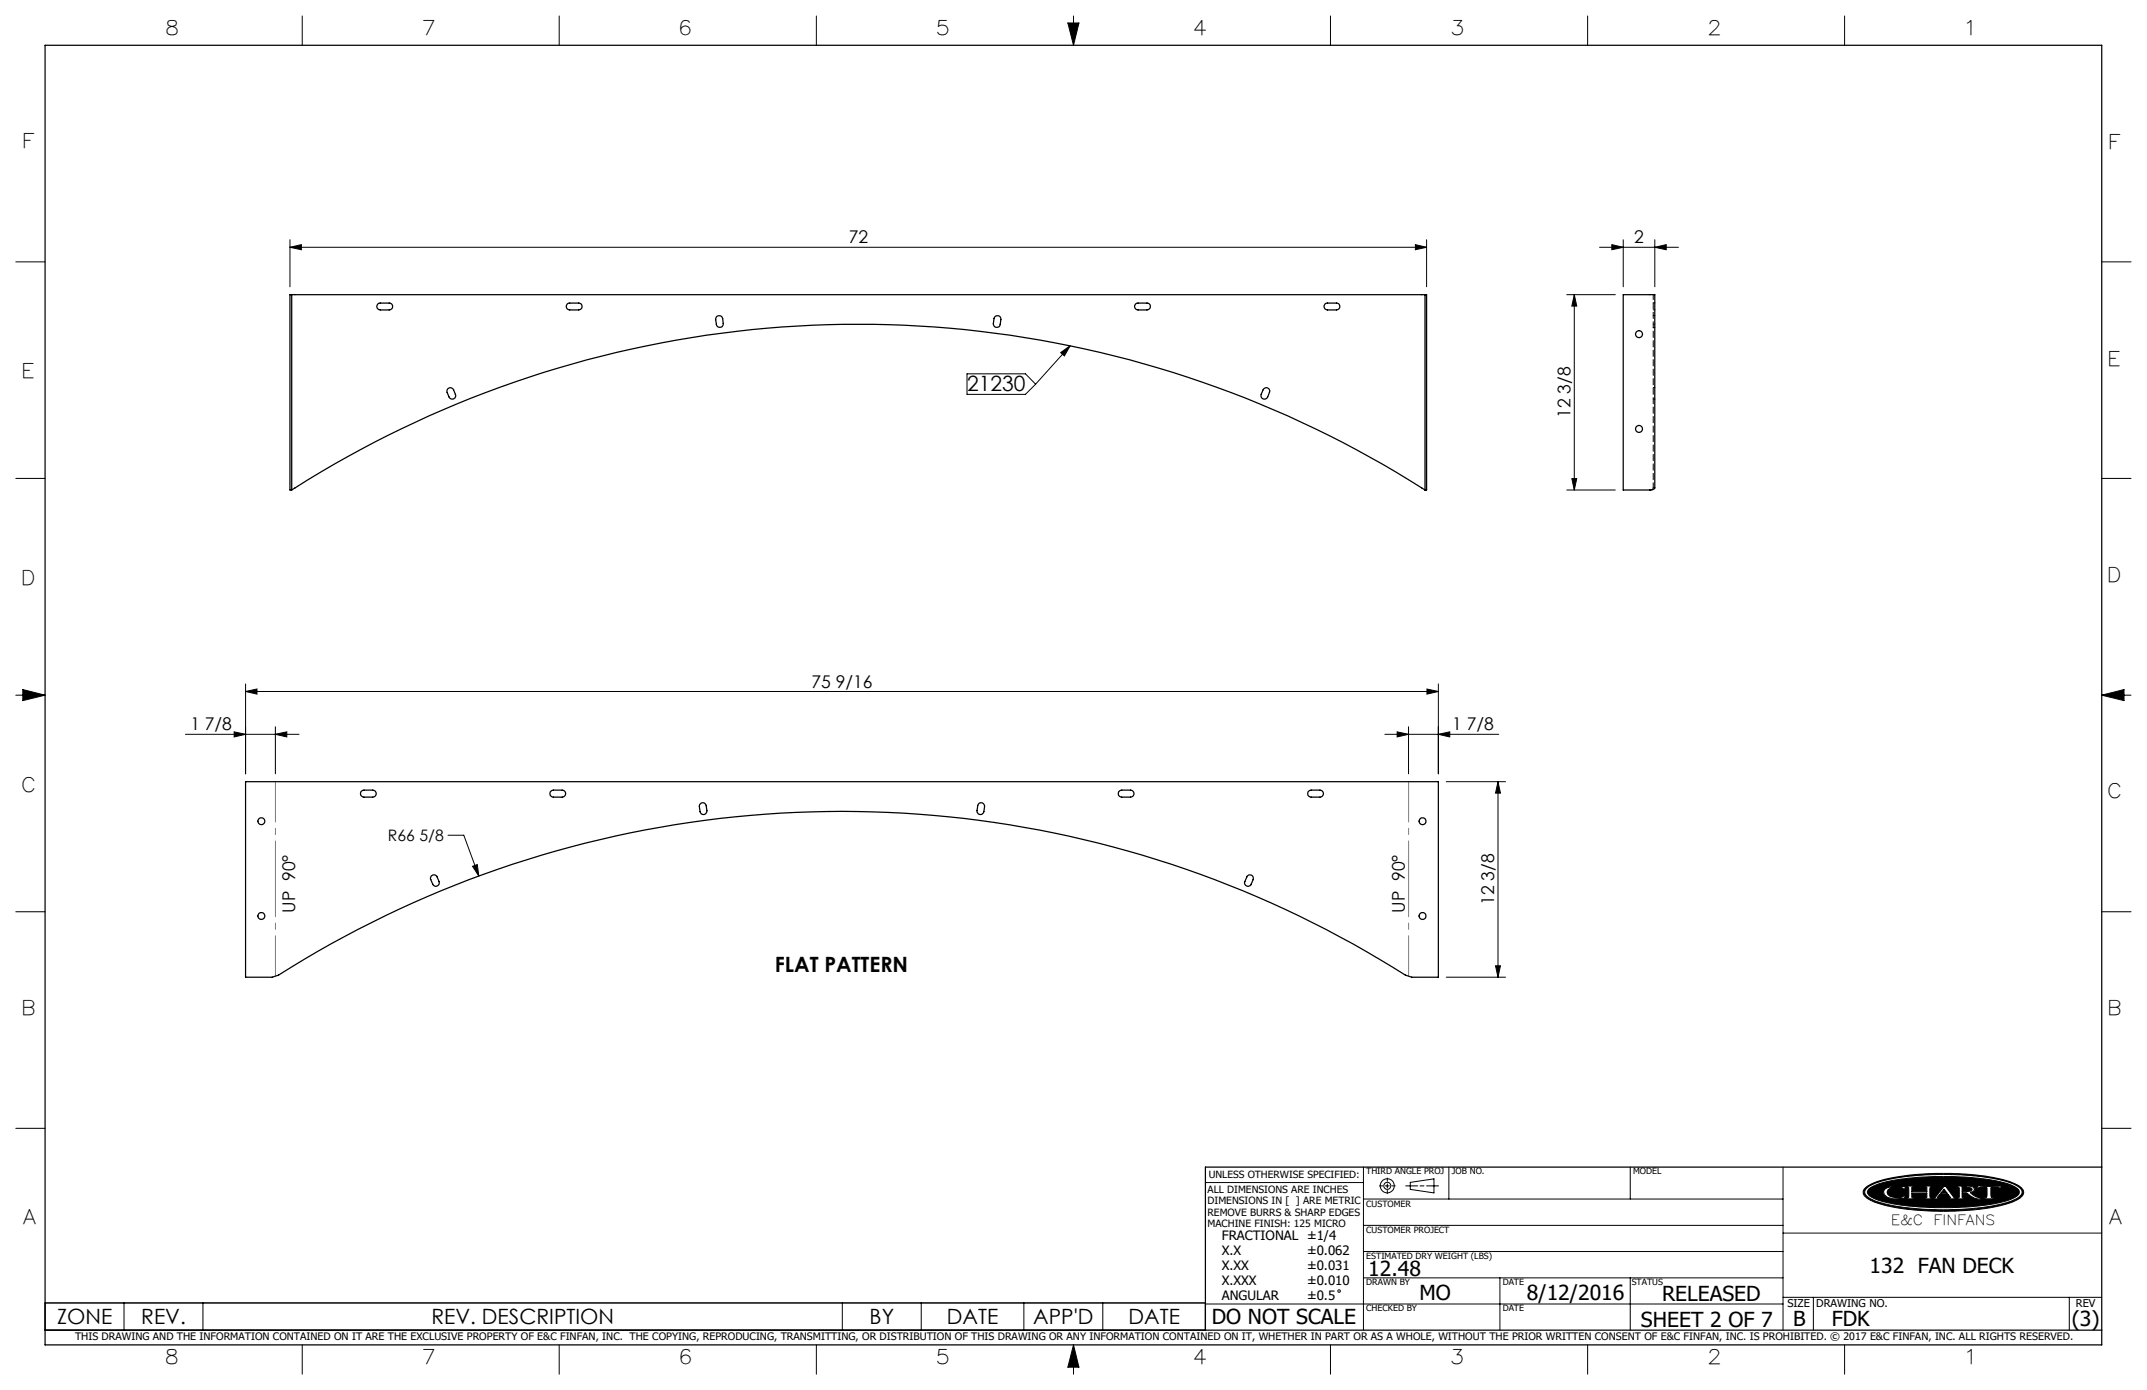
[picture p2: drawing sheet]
<svg xmlns="http://www.w3.org/2000/svg" width="432mm" height="279mm" viewBox="0 0 432 279" stroke-linecap="round" stroke-linejoin="round" font-family="sans-serif">
<g fill="none" stroke="#000" stroke-width=".2">
<path d="M60.8 3.2v5.9M112.5 3.2v5.9M164.2 3.2v5.9M214.8 4.6h2.2l-1.1 4.5zM215.9 3.2v5.9M267.6 3.2v5.9M319.3 3.2v5.9M371 3.2v5.9M3.2 52.6h5.9M58.3 49.7l2.3-.5v1zM58.3 48.2v9.4M58.3 49.7h228.6"/>
<path d="M284.7 49.2l2.2 .5-2.2 .5zM286.9 48.2v9.4M315.1 59.2h9.8M316.6 59.2l.5 2.3h-1zM316.6 59.2v39.3M321.7 49.7h15.9M324.2 49.2l2.3 .5-2.3 .5zM326.5 48.2v9.4M332.8 49.7l2.3-.5v1zM332.8 48.2v9.4M422.7 52.6h5.9M194.5 75.1h11.7l2.1 2.1-2.1 2.1h-11.7z"/>
<path d="M213.3 70.9l1.9-1.4-1.1 2zM215.2 69.5l-6.9 7.7M3.2 96.2h5.9M315.1 98.5h9.8M316.1 96.2h1l-.5 2.3zM422.7 96.2h5.9M3.2 139.7h5.9M4.6 138.6l4.5 1.1-4.5 1.1zM49.4 139l2.3-.5v1zM49.4 137.5v18M49.4 139h239.9M287 138.5l2.3 .5-2.3 .5z"/>
<path d="M289.3 137.5v18M422.7 139.7h5.9M422.7 139.7l4.5-1.1v2.2zM37.3 147.6h22.8M47.1 147.1l2.3 .5-2.3 .5zM55.4 147.6l2.3-.5v1zM55.4 146.1v9.4M278.5 147.6h22.9M281 147.1l2.3 .5-2.3 .5zM283.3 146.1v9.4M289.3 147.6l2.3-.5v1zM290.9 157.1h11.9"/>
<path d="M301.3 157.1l.5 2.3h-1zM301.3 157.1v39.3M90.1 167.9h3.2l3 8.2M95 174.1l1-.3 .3 2.3zM3.2 183.3h5.9M290.9 196.4h11.9M300.8 194.1h1l-.5 2.3zM422.7 183.3h5.9M3.2 226.8h5.9M242.4 237.7h31.8M274.2 234.6v32.8M277.4 238.4h.7"/>
<path d="M278.6 238.4h.8M279 236.8v.7M279 238v.8M279 239.3v.6M279.9 238.4h.7M282.7 238.4h2.4M283.6 237.7l4.8-.7v2.8l-4.8-.7zM285.6 238.4h.8M286.9 238.4h2.4M291.4 234.6v6.4M327.9 234.6v6.4M358.6 234.6v32.8"/>
<path d="M375.3 238.7a16.2 16.2 0 0 1 7.4-2.3 55.4 55.4 0 0 1 21.3 1.1l1.9 .8a1.36 1.36 0 0 1 1.1 1.1 1.36 1.36 0 0 1-.7 1.4 23 23 0 0 1-9.9 2.4l-.5 .1a53.3 53.3 0 0 1-18.2-1.4 4.1 4.1 0 0 1-3-2 1.17 1.17 0 0 1 .6-1.2zM375.4 238.9a12.3 12.3 0 0 1 6-2.1 59.4 59.4 0 0 1 22.1 .7 4.5 4.5 0 0 1 3.1 1.9 1.36 1.36 0 0 1-.9 1.5 27.8 27.8 0 0 1-10.4 2.1l-1.1 .1a48.8 48.8 0 0 1-17.3-1.8l-1.5-.9a.94 .94 0 0 1 0-1.5zM375.8 239a15.4 15.4 0 0 1 7.6-2.1l3.6-.3 3.3-.1a44.5 44.5 0 0 1 14.2 1.7l.8 .4a1.03 1.03 0 0 1 .8 1 1.03 1.03 0 0 1-.8 1 25.5 25.5 0 0 1-9.5 2l-5 .1a43.6 43.6 0 0 1-13.5-1.6l-1.3-.8a.79 .79 0 0 1-.2-1.3zM379 239.1a5 5 0 0 1 3.5-.6h.7l-.2 .6-.5-.4a3.4 3.4 0 0 0-2.8 .4l-.2 .5 .2 .5a3.1 3.1 0 0 0 2.8 .5l.4-.3h.3l-.2 .5-.7 .1a3.6 3.6 0 0 1-3.3-.8l-.2-.6zM383.5 238.4h1.6v.2l-.6 .1v.8h3v-.8l-.5-.1v-.2h1.5v.2l-.3 .1-.1 .4 .1 1.5v.1l.3 .1v.2h-1.5v-.2h.4l.1-.2v-.8h-3v.8l.1 .2h.5v.2h-1.6v-.2l.3-.1 .1-.1v-1.5v-.4l-.4-.1zM391 239l.6 .9h-1.3zM391 238.4h.3l1.7 2.3 .5 .1v.2h-1.6v-.2l.4-.1-.5-.6h-1.7l-.5 .7h.6v.2h-1.5v-.2l.5-.1zM393.6 238.4h2.3l.9 .2 .3 .4-.2 .5-.7 .2 1.2 .9 1.1 .2v.2a4.2 4.2 0 0 1-2.9-1.1l-1-.1v.9l.6 .1v.2h-1.6v-.2h.3l.2-.2v-1.8l-.5-.2zM394.6 238.6h.9l.9 .2 .2 .3-.2 .3-1.8 .1zM397.9 238.3l1 .2 3.7-.1-.3 .5h-.2l-.1-.2h-1.6l.1 1.9 .6 .2v.2h-2.2v-.2l.7-.2v-1.8l-1.6-.1-.2 .2h-.3zM402.1 238.9h.1M422.7 226.8h5.9"/>
<path d="M274.2 256.9h84.4M274.2 251.6h84.4M274.2 246.3h84.4M274.2 241h84.4M301.7 256.9v10.5M327.9 256.9v10.5M358.6 247.9h64.1M9.1 261.9h233.3v5.5h-233.3zM24.9 261.9v5.5M40.8 261.9v5.5M60.8 270.3v5.9M112.5 270.3v5.9"/>
<path d="M164.2 270.3v5.9M169.4 261.9v5.5M185.3 261.9v5.5M205.9 261.9v5.5M215.9 270.3v5.9M215.9 270.3l1.1 4.5h-2.2zM221.8 261.9v5.5M242.4 262.1h116.2M267.6 270.3v5.9M319.3 270.3v5.9M358.6 260.8h64.1M364.7 260.8v6.6"/>
<path d="M371 270.3v5.9M416.2 260.8v6.6"/>
<circle cx="279" cy="238.4" r=".71"/>
<circle cx="279" cy="238.4" r="1.41"/>
<circle cx="269.3" cy="259.5" r=".25"/>
</g>
<g fill="none" stroke="#000" stroke-width=".25">
<path d="M9.1 9.1h413.6v261.2h-413.6zM58.7 59.2h227.9M58.7 59.2h-.4v39.3h.4M58.7 59.2v39.3M286.6 59.2h.3v39.3h-.3M286.6 59.2v39.3M326.5 59.2h6.3v38.9l-.2 .3-.6 .1h-5.5zM76 61.1l.3-.2h2a.69 .69 0 0 1 .7 .7 .69 .69 0 0 1-.7 .7h-1.8a.71 .71 0 0 1-.7-.4 .71 .71 0 0 1 .2-.8zM90.1 78.1l.4-.2 .5 .2 .6 1.2a.69 .69 0 0 1-.4 .9 .69 .69 0 0 1-.9-.4l-.4-1.1zM114.1 61.1l.3-.2h2a.69 .69 0 0 1 .7 .7 .69 .69 0 0 1-.7 .7h-1.8a.71 .71 0 0 1-.7-.4 .71 .71 0 0 1 .2-.8zM144.2 63.6a.73 .73 0 0 1 1.1 .4l.2 1a.69 .69 0 0 1-.6 .8 .69 .69 0 0 1-.8-.6l-.2-1.2zM200.2 63.6a.7 .7 0 0 1 .8-.1 .7 .7 0 0 1 .3 .7l-.1 1a.69 .69 0 0 1-.8 .6 .69 .69 0 0 1-.6-.8l.2-1.1z"/>
<path d="M228.4 61.1l.3-.2h2a.69 .69 0 0 1 .7 .7 .69 .69 0 0 1-.7 .7h-1.8a.71 .71 0 0 1-.7-.4 .71 .71 0 0 1 .2-.8zM254.2 78.1a.69 .69 0 0 1 .9 0 .69 .69 0 0 1 .2 .8l-.3 .9a.7 .7 0 0 1-1 .4 .7 .7 0 0 1-.4-.9zM266.5 61.1l.3-.2h2a.69 .69 0 0 1 .7 .7 .69 .69 0 0 1-.7 .7h-1.8a.71 .71 0 0 1-.7-.4 .71 .71 0 0 1 .2-.8zM58.7 98.5a211.7 211.7 0 0 1 227.9 0M331.8 98.5h.1M49.4 157.1h239.9v39.3h-5.4l-1.3-.4a211.5 211.5 0 0 0-226.6 0l-1.2 .4h-5.4zM72.7 159l.5-.2h1.8a.71 .71 0 0 1 .7 .7 .71 .71 0 0 1-.7 .7h-1.8a.69 .69 0 0 1-.7-.4 .69 .69 0 0 1 .2-.8zM110.7 159.2l.6-.4h1.8a.71 .71 0 0 1 .7 .7 .71 .71 0 0 1-.7 .7h-1.8a.71 .71 0 0 1-.6-1zM225.1 159l.5-.2h1.8a.71 .71 0 0 1 .7 .7 .71 .71 0 0 1-.7 .7h-1.8a.69 .69 0 0 1-.7-.4 .69 .69 0 0 1 .2-.8zM263.2 159l.5-.2h1.8a.71 .71 0 0 1 .7 .7 .71 .71 0 0 1-.7 .7h-1.8a.69 .69 0 0 1-.7-.4 .69 .69 0 0 1 .2-.8zM86.7 176.1a.71 .71 0 0 1 1.2 .2l.4 .9a.69 .69 0 0 1-.4 .9 .69 .69 0 0 1-.9-.4l-.4-1.1zM140.9 161.5a.67 .67 0 0 1 1.1 .5l.2 .9a.69 .69 0 0 1-.6 .8 .69 .69 0 0 1-.8-.6l-.1-1.1z"/>
<path d="M196.9 161.5a.69 .69 0 0 1 .8-.1 .69 .69 0 0 1 .3 .7l-.1 1a.69 .69 0 0 1-.8 .6 .69 .69 0 0 1-.6-.8l.2-1.1zM250.8 176.1a.7 .7 0 0 1 .9-.2 .7 .7 0 0 1 .3 .9l-.4 .9a.69 .69 0 0 1-.9 .4 .69 .69 0 0 1-.3-.9zM422.7 234.6h-180.3v32.8M9.1 267.4h413.6"/>
<circle cx="329.6" cy="67.2" r=".7"/>
<circle cx="329.6" cy="86.2" r=".7"/>
<circle cx="52.6" cy="165.1" r=".7"/>
<circle cx="286.1" cy="165.1" r=".7"/>
<circle cx="52.6" cy="184.1" r=".7"/>
<circle cx="286.1" cy="184.1" r=".7"/>
</g>
<g fill="#000">
<path d="M383.5 238.4v.2h.3l.1 .2v1.8l-.1 .1-.3 .1v.2h1.6v-.2h-.5l-.1-.2v-.8h3v.9l-.5 .1v.2h1.5v-.2l-.3-.1-.1-.2v-1.6l.1-.3h.3v-.2h-1.5v.2l.5 .1v.8h-3v-.8l.6-.1v-.2zM391 238.4l-1.8 2.3-.5 .1v.2h1.5v-.2h-.6l.5-.7h1.7l.5 .6-.4 .1v.2h1.6v-.2l-.5-.1-1.7-2.3zM393.6 238.4v.2l.5 .2v1.8l-.2 .2h-.3v.2h1.6v-.2l-.6-.1v-.9l1 .1a3.7 3.7 0 0 0 2.9 1.1v-.2a3.4 3.4 0 0 1-2.3-1.1 .68 .68 0 0 0 .8-.2 .68 .68 0 0 0 0-.8l-.7-.3zM397.9 238.3l-.4 .6h.3l.2-.2 1.6 .1v1.8l-.2 .2h-.5v.2h2.2v-.2h-.5l-.2-.3v-1.7l1.6-.1 .1 .2h.2l.3-.5-4 .1zM375.8 239a13.3 13.3 0 0 1 6.5-2l2.7-.3 3.8-.2 7.5 .2a24.3 24.3 0 0 1 9.1 2 1.01 1.01 0 0 1 .7 .9 1.01 1.01 0 0 1-.7 1 21.9 21.9 0 0 1-8.6 1.9l-3.9 .2h-4.1l-3.8-.2a21.2 21.2 0 0 1-8.8-2l-.4-.3-.2-.5zM379.1 239a1.04 1.04 0 0 0 .7 1.7 7 7 0 0 0 3.2 .1l.2-.5h-.3l-.5 .4a2.56 2.56 0 0 1-2.8-.8 1.28 1.28 0 0 1 1.4-1.3h.2a1.49 1.49 0 0 1 1.4 .2l.4 .3 .2-.6h-.6a4.7 4.7 0 0 0-3.5 .5zM375.3 238.7a17.5 17.5 0 0 1 7.8-2.4l5.1-.4h4.8a34.5 34.5 0 0 1 12.5 2.2l.4 .2a1.36 1.36 0 0 1 .9 2 9.1 9.1 0 0 1-5.1 2.2l-.4 .1a58.1 58.1 0 0 1-23.1-.6 5.6 5.6 0 0 1-3.4-1.9v-.8zM375.3 238.9a1.14 1.14 0 0 0 .6 1.9 24 24 0 0 0 9.3 2.1l4.6 .3 3.7-.1a33.7 33.7 0 0 0 11.9-2.1l.4-.2a1.19 1.19 0 0 0 .9-1.2 1.19 1.19 0 0 0-.9-1.1 21.6 21.6 0 0 0-8.8-2.1l-5.1-.3-4.7 .1a30.2 30.2 0 0 0-11.1 2.1z" fill-rule="evenodd"/>
<path d="M215.9 270.3l-1.1 4.5h2.2zM214.8 4.6h2.2l-1.1 4.5zM4.6 138.6l4.5 1.1-4.5 1.1zM422.7 139.7l4.5-1.1v2.2zM391 239l-.7 .9h1.3zM394.6 238.6v.9l1.7-.1a.38 .38 0 0 0 .3-.4 .38 .38 0 0 0-.5-.3z" fill-rule="evenodd"/>
</g>
<path d="M55.4 157.1v39.1M283.3 157.1v39.1" fill="none" stroke="#808080" stroke-width=".2" stroke-dasharray="15.2 1.3 1.3 1.3" stroke-dashoffset="7.1"/>
<g fill="#000">
<path d="M213.3 70.9l1.9-1.4-1.1 2zM95 174.1l1-.3 .3 2.3z"/>
<path d="M58.3 49.7l2.3-.5v1zM284.7 49.2l2.2 .5-2.2 .5zM324.2 49.2l2.3 .5-2.3 .5zM332.8 49.7l2.3-.5v1z"/>
<path d="M316.6 59.2l.5 2.3h-1zM316.1 96.2h1l-.5 2.3z"/>
<path d="M55.4 147.6l2.3-.5v1zM47.1 147.1l2.3 .5-2.3 .5z"/>
<path d="M281 147.1l2.3 .5-2.3 .5zM289.3 147.6l2.3-.5v1zM49.4 139l2.3-.5v1zM287 138.5l2.3 .5-2.3 .5z"/>
<path d="M301.3 157.1l.5 2.3h-1zM300.8 194.1h1l-.5 2.3z"/>
</g>
<path d="M332.5 65.8h.3M332.8 62.3h-.3M332.8 60.9h-.3M332.8 65.2h-.3M332.8 77.9h-.3M332.8 63.4h-.3M331.8 98.5h.1M332.5 98.1h.3M332.5 80.2h.3" fill="none" stroke="#000" stroke-width=".2" stroke-dasharray="1.3 .6"/>
<path d="M332.5 59.2v38.9" fill="none" stroke="#000" stroke-width=".2" stroke-dasharray="1.3 .6" stroke-dashoffset=".3"/>
<path d="M332.5 98.1l-.2 .2-.5 .2" fill="none" stroke="#000" stroke-width=".2" stroke-dasharray="1.3 .6" stroke-dashoffset=".4"/>
<g font-size="4.2">
<text x="194.5" y="78.7">21230</text>
<text x="155.8" y="195.4">FLAT PATTERN</text>
<text x="275.2" y="256.5">12.48</text>
<text x="376" y="255.9">132 FAN DECK</text>
<text x="285.5" y="261.4">MO</text>
<text x="307.1" y="261.3">8/12/2016</text>
<text x="334.3" y="261.6">RELEASED</text>
<text x="11.5" y="266.2">ZONE</text>
<text x="28.4" y="266.2">REV.</text>
<text x="86.8" y="266.2">REV. DESCRIPTION</text>
<text x="174.9" y="266.2">BY</text>
<text x="190.4" y="266.2">DATE</text>
<text x="207.8" y="266.2">APP'D</text>
<text x="227" y="266.2">DATE</text>
<text x="243.7" y="266.1">DO NOT SCALE</text>
<text x="330" y="266.7">SHEET 2 OF 7</text>
<text x="360.6" y="266.5">B</text>
<text x="368.4" y="266.6">FDK</text>
<text x="416.7" y="266.5">(3)</text>
</g>
<g font-size="4">
<text x="33.6" y="7.1">8</text>
<text x="85.2" y="7.1">7</text>
<text x="137" y="7.1">6</text>
<text x="188.6" y="7.1">5</text>
<text x="240.3" y="7.1">4</text>
<text x="292.1" y="7.1">3</text>
<text x="343.8" y="7.1">2</text>
<text x="395.7" y="7.1">1</text>
<text x="4.9" y="29.8">F</text>
<text x="424.5" y="29.9">F</text>
<text x="4.8" y="76">E</text>
<text x="424.3" y="73.5">E</text>
<text x="4.7" y="117.7">D</text>
<text x="424.2" y="116.9">D</text>
<text x="4.7" y="159.3">C</text>
<text x="424.2" y="160.4">C</text>
<text x="4.8" y="204">B</text>
<text x="424.3" y="204">B</text>
<text x="4.8" y="246.1">A</text>
<text x="424.3" y="246">A</text>
<text x="33.6" y="274.3">8</text>
<text x="85.2" y="274.3">7</text>
<text x="137" y="274.3">6</text>
<text x="188.6" y="274.3">5</text>
<text x="240.3" y="274.3">4</text>
<text x="292.1" y="274.3">3</text>
<text x="343.8" y="274.3">2</text>
<text x="395.8" y="274.3">1</text>
</g>
<g font-size="3.5">
<text x="170.7" y="48.9">72</text>
<text x="328.7" y="48.9">2</text>
<text x="315.9" y="84" transform="rotate(-90 315.9 84)">12 3/8</text>
<text x="163.2" y="138.2">75 9/16</text>
<text x="38.3" y="146.8">1 7/8</text>
<text x="292.1" y="146.8">1 7/8</text>
<text x="59.4" y="183.5" transform="rotate(-90 59.4 183.5)">UP 90°</text>
<text x="282.5" y="183.5" transform="rotate(-90 282.5 183.5)">UP 90°</text>
<text x="300.5" y="181.9" transform="rotate(-90 300.5 181.9)">12 3/8</text>
</g>
<text font-size="3.2" x="78" y="169.1">R66 5/8</text>
<g font-size="2.8">
<text x="380.3" y="246.2">E&amp;C</text>
<text x="388.9" y="246.2">FINFANS</text>
</g>
<g font-size="2.6">
<text x="245.7" y="249.3">FRACTIONAL ±1/4</text>
<text x="245.7" y="252.3">X.X</text>
<text x="245.7" y="255.3">X.XX</text>
<text x="262.9" y="252.3">±0.062</text>
<text x="262.9" y="255.3">±0.031</text>
<text x="245.7" y="258.3">X.XXX</text>
<text x="245.7" y="261.3">ANGULAR</text>
<text x="262.9" y="258.3">±0.010</text>
<text x="262.9" y="261.3">±0.5</text>
</g>
<g font-size="2.2">
<text x="359.5" y="262.8">SIZE</text>
<text x="365.3" y="262.7">DRAWING NO.</text>
<text x="417.5" y="262.8">REV</text>
</g>
<text font-size="2.1" x="15.1" y="269.4">THIS DRAWING AND THE INFORMATION CONTAINED ON IT ARE THE EXCLUSIVE PROPERTY OF E&amp;C FINFAN, INC. THE COPYING, REPRODUCING, TRANSMITTING, OR DISTRIBUTION OF THIS DRAWING OR ANY INFORMATION CONTAINED ON IT, WHETHER IN PART OR AS A WHOLE, WITHOUT THE PRIOR WRITTEN CONSENT OF E&amp;C FINFAN, INC. IS PROHIBITED. © 2017 E&amp;C FINFAN, INC. ALL RIGHTS RESERVED.</text>
<g font-size="2">
<text x="242.9" y="239.8">ALL DIMENSIONS ARE INCHES</text>
<text x="243.1" y="236.8">UNLESS OTHERWISE SPECIFIED:</text>
<text x="242.9" y="242.1">DIMENSIONS IN [ ] ARE METRIC</text>
<text x="242.9" y="244.4">REMOVE BURRS &amp; SHARP EDGES</text>
<text x="242.9" y="246.7">MACHINE FINISH: 125 MICRO</text>
</g>
<g font-size="1.7">
<text x="274.8" y="236.1">THIRD ANGLE PROJ</text>
<text x="292" y="236.1">JOB NO.</text>
<text x="328.5" y="236.1">MODEL</text>
<text x="274.8" y="242.5">CUSTOMER</text>
<text x="274.8" y="247.8">CUSTOMER PROJECT</text>
<text x="274.8" y="253.1">ESTIMATED DRY WEIGHT (LBS)</text>
<text x="274.8" y="258.3">DRAWN BY</text>
<text x="274.8" y="263.6">CHECKED BY</text>
<text x="302.2" y="263.6">DATE</text>
<text x="302.2" y="258.3">DATE</text>
<text x="328.2" y="258.3">STATUS</text>
</g>
</svg>
